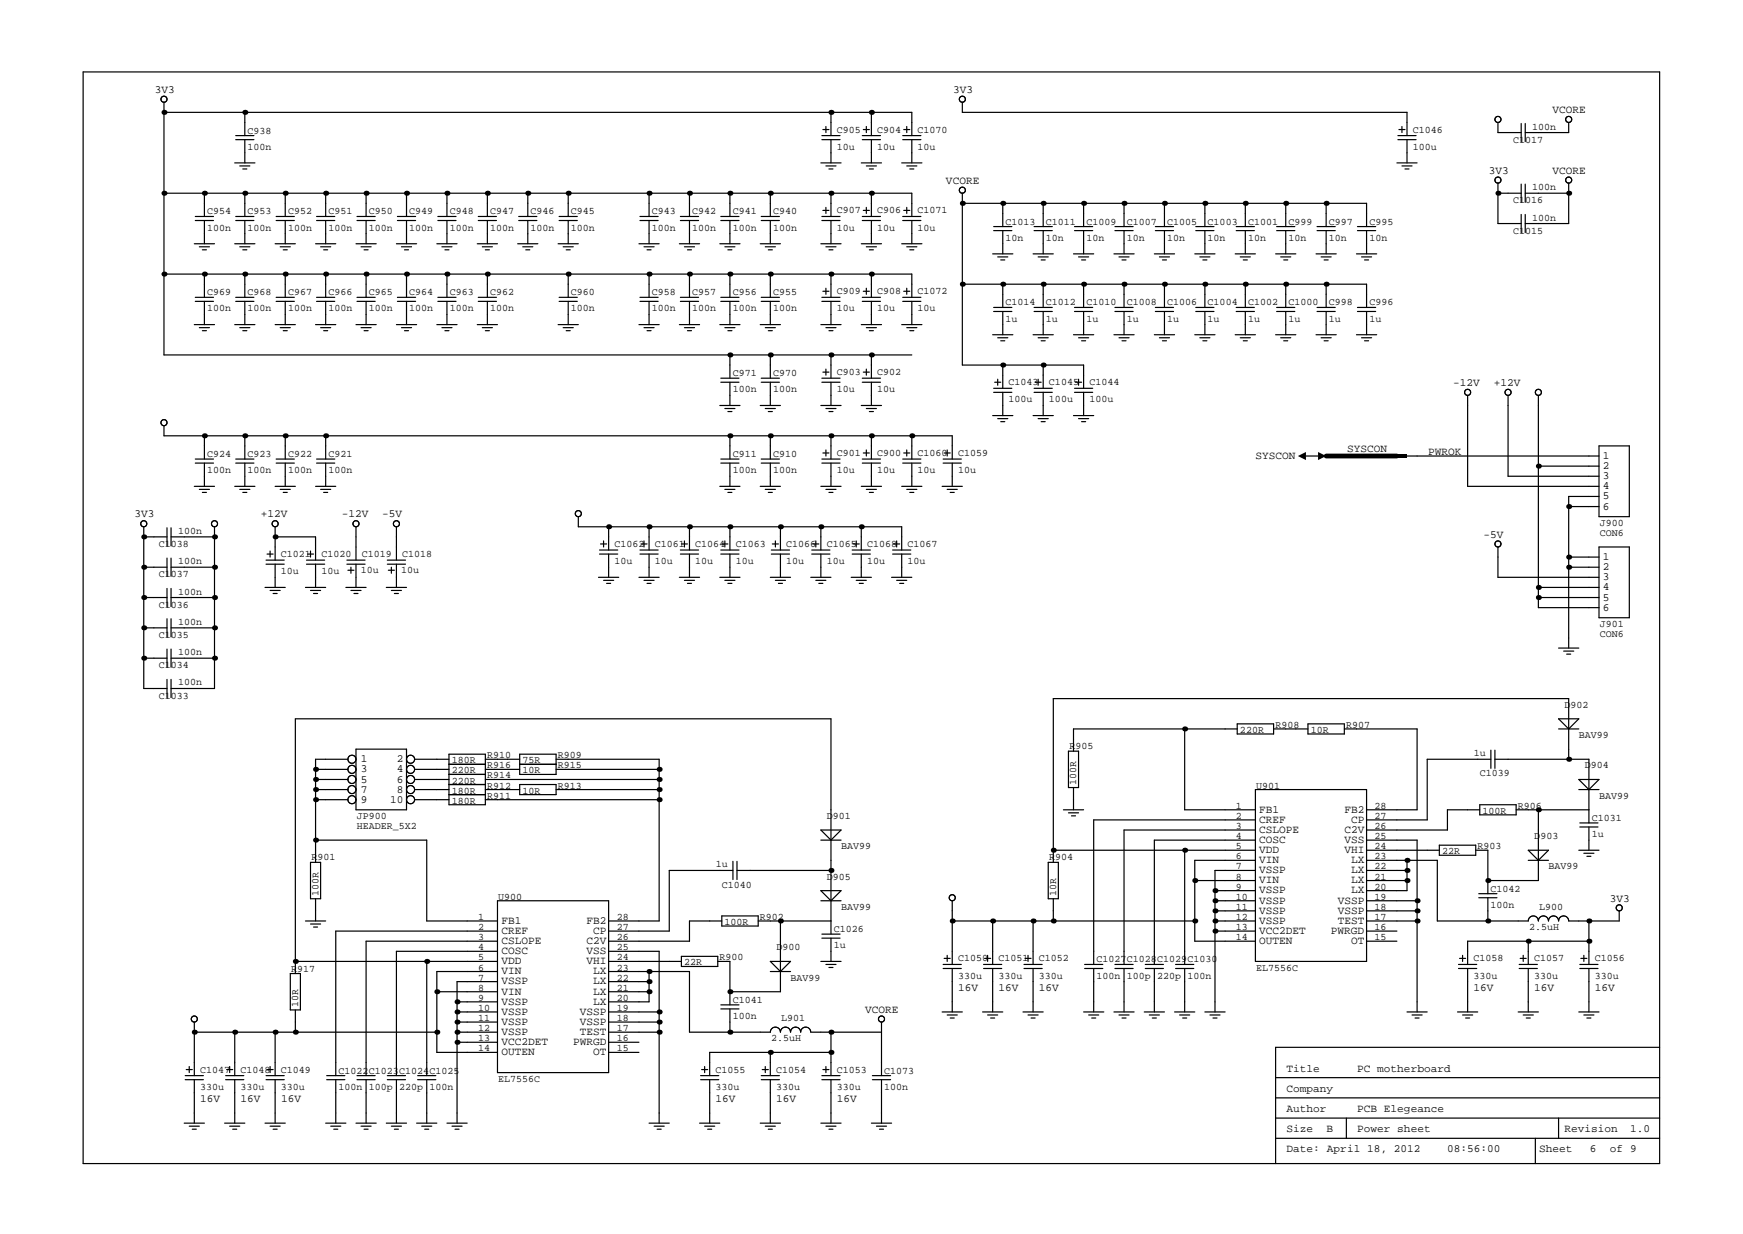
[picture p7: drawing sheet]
<svg xmlns="http://www.w3.org/2000/svg" width="297mm" height="210mm" viewBox="0 0 297 210" stroke-linecap="round" stroke-linejoin="round" font-family="sans-serif">
<g fill="none" stroke="#000" stroke-width=".2">
<path d="M14.2 12.3h268.6v186h-268.6zM27.9 19.1h127.5v4M27.9 17.4v43.1h127.5M41.7 19.1v4M141.6 19.1v4M148.5 19.1v4M164 17.4v1.7h75.8v4M27.9 32.9h127.5v4M33.3 36.9h3.1M33.3 37.6h3.1M34.8 32.9v4M34.8 37.6v3.9"/>
<path d="M40 27.8h3.4M40.2 23.1h3.1M40.2 23.8h3.1M40.2 36.9h3.1M40.2 37.6h3.1M40.9 28.3h1.7M41.4 28.8h.7M41.7 23.8v4M41.7 32.9v4M41.7 37.6v3.9M47.1 36.9h3.1M47.1 37.6h3.1"/>
<path d="M48.6 32.9v4M48.6 37.6v3.9M53.9 36.9h3.2M53.9 37.6h3.2M55.5 32.9v4M55.5 37.6v3.9M60.8 36.9h3.1M60.8 37.6h3.1M62.4 32.9v4M62.4 37.6v3.9M67.7 36.9h3.1M67.7 37.6h3.1"/>
<path d="M69.3 32.9v4M69.3 37.6v3.9M74.6 36.9h3.1M74.6 37.6h3.1M76.2 32.9v4M76.2 37.6v3.9M81.5 36.9h3.1M81.5 37.6h3.1M83.1 32.9v4M83.1 37.6v3.9M88.4 36.9h3.1M88.4 37.6h3.1"/>
<path d="M89.9 32.9v4M89.9 37.6v3.9M95.3 36.9h3.1M95.3 37.6h3.1M96.8 32.9v4M96.8 37.6v3.9M109.1 36.9h3.1M109.1 37.6h3.1M110.6 32.9v4M110.6 37.6v3.9M115.9 36.9h3.2M115.9 37.6h3.2"/>
<path d="M117.5 32.9v4M117.5 37.6v3.9M122.8 36.9h3.1M122.8 37.6h3.1M124.4 32.9v4M124.4 37.6v3.9M129.7 36.9h3.1M129.7 37.6h3.1M131.3 32.9v4M131.3 37.6v3.9M139.9 27.8h3.4M140.1 23.1h3.1"/>
<path d="M140.1 23.8h3.1M140.1 36.9h3.1M140.1 37.6h3.1M140.2 22.1h1.1M140.2 35.8h1.1M140.7 21.6v1M140.7 35.3v1.1M140.7 28.3h1.8M141.3 28.8h.7M141.6 23.8v4M141.6 32.9v4M141.6 37.6v3.9"/>
<path d="M146.8 27.8h3.4M146.9 23.1h3.2M146.9 23.8h3.2M146.9 36.9h3.2M146.9 37.6h3.2M147.1 22.1h1.1M147.1 35.8h1.1M147.6 21.6v1M147.6 35.3v1.1M147.6 28.3h1.8M148.2 28.8h.6M148.5 23.8v4"/>
<path d="M148.5 32.9v4M148.5 37.6v3.9M153.7 27.8h3.4M153.8 23.1h3.1M153.8 23.8h3.1M153.8 36.9h3.1M153.8 37.6h3.1M154 22.1h1M154 35.8h1M154.5 28.3h1.7M154.5 21.6v1M154.5 35.3v1.1"/>
<path d="M155 28.8h.7M155.4 23.8v4M155.4 37.6v3.9M164 32.9v29.3h20.7v4M164 34.6h68.9v4M169.3 38.6h3.1M169.3 39.3h3.1M170.9 34.6v4M170.9 39.3v4M176.2 38.6h3.1M176.2 39.3h3.1M177.8 34.6v4"/>
<path d="M177.8 39.3v4M183.1 38.6h3.1M183.1 39.3h3.1M184.7 34.6v4M184.7 39.3v4M190 38.6h3.1M190 39.3h3.1M191.6 34.6v4M191.6 39.3v4M196.9 38.6h3.1M196.9 39.3h3.1M198.4 34.6v4"/>
<path d="M198.4 39.3v4M203.8 38.6h3.1M203.8 39.3h3.1M205.3 34.6v4M205.3 39.3v4M210.7 38.6h3.1M210.7 39.3h3.1M212.2 34.6v4M212.2 39.3v4M217.6 38.6h3.1M217.6 39.3h3.1M219.1 34.6v4"/>
<path d="M219.1 39.3v4M224.4 38.6h3.2M224.4 39.3h3.2M226 34.6v4M226 39.3v4M231.3 38.6h3.1M231.3 39.3h3.1M232.9 39.3v4M238.1 27.8h3.4M238.2 23.1h3.1M238.2 23.8h3.1M238.4 22.1h1"/>
<path d="M238.9 28.3h1.7M238.9 21.6v1M239.4 28.8h.7M239.8 23.8v4M255.3 20.9v1.7h3.9M255.3 31.2v6.9h3.9M255.3 32.9h3.9M259.2 21v3.1M259.2 31.4v3.1M259.2 36.5v3.1M259.9 32.9h7.4M259.9 21v3.1"/>
<path d="M259.9 31.4v3.1M259.9 36.5v3.1M267.3 20.9v1.7h-7.4M267.3 31.2v6.9h-7.4M27.9 46.7h127.5v4M33.1 41.5h3.5M33.1 55.3h3.5M33.3 50.7h3.1M33.3 51.3h3.1M34 42.1h1.7M34 55.8h1.7M34.5 42.6h.7"/>
<path d="M34.5 56.3h.7M34.8 46.7v4M34.8 51.3v4M40 41.5h3.4M40 55.3h3.4M40.2 50.7h3.1M40.2 51.3h3.1M40.9 42.1h1.7M40.9 55.8h1.7M41.4 42.6h.7M41.4 56.3h.7M41.7 46.7v4"/>
<path d="M41.7 51.3v4M46.9 41.5h3.4M46.9 55.3h3.4M47.1 50.7h3.1M47.1 51.3h3.1M47.7 42.1h1.8M47.7 55.8h1.8M48.3 42.6h.7M48.3 56.3h.7M48.6 46.7v4M48.6 51.3v4M53.8 41.5h3.4"/>
<path d="M53.8 55.3h3.4M53.9 50.7h3.2M53.9 51.3h3.2M54.6 42.1h1.8M54.6 55.8h1.8M55.2 42.6h.6M55.2 56.3h.6M55.5 46.7v4M55.5 51.3v4M60.7 41.5h3.4M60.7 55.3h3.4M60.8 50.7h3.1"/>
<path d="M60.8 51.3h3.1M61.5 42.1h1.7M61.5 55.8h1.7M62 42.6h.7M62 56.3h.7M62.4 46.7v4M62.4 51.3v4M67.6 41.5h3.4M67.6 55.3h3.4M67.7 50.7h3.1M67.7 51.3h3.1M68.4 42.1h1.7"/>
<path d="M68.4 55.8h1.7M68.9 42.6h.7M68.9 56.3h.7M69.3 46.7v4M69.3 51.3v4M74.4 41.5h3.5M74.4 55.3h3.5M74.6 50.7h3.1M74.6 51.3h3.1M75.3 42.1h1.7M75.3 55.8h1.7M75.8 42.6h.7"/>
<path d="M75.8 56.3h.7M76.2 46.7v4M76.2 51.3v4M81.3 41.5h3.5M81.3 55.3h3.5M81.5 50.7h3.1M81.5 51.3h3.1M82.2 42.1h1.7M82.2 55.8h1.7M82.7 42.6h.7M82.7 56.3h.7M83.1 46.7v4"/>
<path d="M83.1 51.3v4M88.2 41.5h3.5M89.1 42.1h1.7M89.6 42.6h.7M95.1 41.5h3.5M95.1 55.3h3.5M95.3 50.7h3.1M95.3 51.3h3.1M96 42.1h1.7M96 55.8h1.7M96.5 42.6h.7M96.5 56.3h.7"/>
<path d="M96.8 46.7v4M96.8 51.3v4M108.9 41.5h3.4M108.9 55.3h3.4M109.1 50.7h3.1M109.1 51.3h3.1M109.7 42.1h1.8M109.7 55.8h1.8M110.3 42.6h.7M110.3 56.3h.7M110.6 46.7v4M110.6 51.3v4"/>
<path d="M115.8 41.5h3.4M115.8 55.3h3.4M115.9 50.7h3.2M115.9 51.3h3.2M116.6 42.1h1.8M116.6 55.8h1.8M117.2 42.6h.6M117.2 56.3h.6M117.5 46.7v4M117.5 51.3v4M122.7 41.5h3.4M122.7 55.3h3.4"/>
<path d="M122.8 50.7h3.1M122.8 51.3h3.1M123.5 42.1h1.7M123.5 55.8h1.7M124 42.6h.7M124 56.3h.7M124.4 46.7v4M124.4 51.3v4M129.6 41.5h3.4M129.6 55.3h3.4M129.7 50.7h3.1M129.7 51.3h3.1"/>
<path d="M130.4 42.1h1.7M130.4 55.8h1.7M130.9 42.6h.7M130.9 56.3h.7M131.3 46.7v4M131.3 51.3v4M139.9 41.5h3.4M139.9 55.3h3.4M140.1 50.7h3.1M140.1 51.3h3.1M140.2 49.6h1.1M140.7 49.1v1"/>
<path d="M140.7 42.1h1.8M140.7 55.8h1.8M141.3 42.6h.7M141.3 56.3h.7M141.6 46.7v4M141.6 51.3v4M146.8 41.5h3.4M146.8 55.3h3.4M146.9 50.7h3.2M146.9 51.3h3.2M147.1 49.6h1.1M147.6 49.1v1"/>
<path d="M147.6 42.1h1.8M147.6 55.8h1.8M148.2 42.6h.6M148.2 56.3h.6M148.5 46.7v4M148.5 51.3v4M153.7 41.5h3.4M153.7 55.3h3.4M153.8 50.7h3.1M153.8 51.3h3.1M154 49.6h1M154.5 42.1h1.7"/>
<path d="M154.5 55.8h1.7M154.5 49.1v1M155 42.6h.7M155 56.3h.7M155.4 51.3v4M164 48.4h68.9v4M169.2 43.3h3.4M169.2 57h3.4M169.3 52.4h3.1M169.3 53.1h3.1M170 43.8h1.7M170 57.6h1.7"/>
<path d="M170.5 44.3h.7M170.5 58.1h.7M170.9 48.4v4M170.9 53.1v3.9M176.1 43.3h3.4M176.1 57h3.4M176.2 52.4h3.1M176.2 53.1h3.1M176.9 43.8h1.7M176.9 57.6h1.7M177.4 44.3h.7M177.4 58.1h.7"/>
<path d="M177.8 48.4v4M177.8 53.1v3.9M182.9 43.3h3.5M182.9 57h3.5M183.1 52.4h3.1M183.1 53.1h3.1M183.8 43.8h1.7M183.8 57.6h1.7M184.3 44.3h.7M184.3 58.1h.7M184.7 48.4v4M184.7 53.1v3.9"/>
<path d="M189.8 43.3h3.5M189.8 57h3.5M190 52.4h3.1M190 53.1h3.1M190.7 43.8h1.7M190.7 57.6h1.7M191.2 44.3h.7M191.2 58.1h.7M191.6 48.4v4M191.6 53.1v3.9M196.7 43.3h3.5M196.7 57h3.5"/>
<path d="M196.9 52.4h3.1M196.9 53.1h3.1M197.6 43.8h1.7M197.6 57.6h1.7M198.1 44.3h.7M198.1 58.1h.7M198.4 48.4v4M198.4 53.1v3.9M203.6 43.3h3.5M203.6 57h3.5M203.8 52.4h3.1M203.8 53.1h3.1"/>
<path d="M204.5 43.8h1.7M204.5 57.6h1.7M205 44.3h.7M205 58.1h.7M205.3 48.4v4M205.3 53.1v3.9M210.5 43.3h3.4M210.5 57h3.4M210.7 52.4h3.1M210.7 53.1h3.1M211.4 43.8h1.7M211.4 57.6h1.7"/>
<path d="M211.9 44.3h.7M211.9 58.1h.7M212.2 48.4v4M212.2 53.1v3.9M217.4 43.3h3.4M217.4 57h3.4M217.6 52.4h3.1M217.6 53.1h3.1M218.2 43.8h1.8M218.2 57.6h1.8M218.8 44.3h.7M218.8 58.1h.7"/>
<path d="M219.1 48.4v4M219.1 53.1v3.9M224.3 43.3h3.4M224.3 57h3.4M224.4 52.4h3.2M224.4 53.1h3.2M225.1 43.8h1.8M225.1 57.6h1.8M225.7 44.3h.6M225.7 58.1h.6M226 48.4v4M226 53.1v3.9"/>
<path d="M231.2 43.3h3.4M231.2 57h3.4M231.3 52.4h3.1M231.3 53.1h3.1M232 43.8h1.7M232 57.6h1.7M232.5 44.3h.7M232.5 58.1h.7M232.9 53.1v3.9M27.9 72.5v1.8h134.4v3.9M33.3 78.2h3.1M33.3 78.9h3.1"/>
<path d="M34.8 74.3v3.9M34.8 78.9v4M40.2 78.2h3.1M40.2 78.9h3.1M41.7 74.3v3.9M41.7 78.9v4M47.1 78.2h3.1M47.1 78.9h3.1M48.6 74.3v3.9M48.6 78.9v4M53.9 78.2h3.2M53.9 78.9h3.2"/>
<path d="M55.5 74.3v3.9M55.5 78.9v4M122.7 69.1h3.4M122.8 78.2h3.1M122.8 78.9h3.1M122.8 64.4h3.1M122.8 65.1h3.1M123.5 69.6h1.7M124 70.1h.7M124.4 60.5v3.9M124.4 65.1v4M124.4 74.3v3.9"/>
<path d="M124.4 78.9v4M129.6 69.1h3.4M129.7 78.2h3.1M129.7 78.9h3.1M129.7 64.4h3.1M129.7 65.1h3.1M130.4 69.6h1.7M130.9 70.1h.7M131.3 60.5v3.9M131.3 65.1v4M131.3 74.3v3.9M131.3 78.9v4"/>
<path d="M139.9 69.1h3.4M140.1 78.2h3.1M140.1 78.9h3.1M140.1 64.4h3.1M140.1 65.1h3.1M140.2 77.2h1.1M140.2 63.4h1.1M140.7 62.9v1M140.7 76.7v1M140.7 69.6h1.8M141.3 70.1h.7M141.6 60.5v3.9"/>
<path d="M141.6 65.1v4M141.6 74.3v3.9M141.6 78.9v4M146.8 69.1h3.4M146.9 78.2h3.2M146.9 78.9h3.2M146.9 64.4h3.2M146.9 65.1h3.2M147.1 77.2h1.1M147.1 63.4h1.1M147.6 62.9v1M147.6 76.7v1"/>
<path d="M147.6 69.6h1.8M148.2 70.1h.6M148.5 60.5v3.9M148.5 65.1v4M148.5 74.3v3.9M148.5 78.9v4M153.8 78.2h3.1M153.8 78.9h3.1M154 77.2h1M154.5 76.7v1M155.4 74.3v3.9M155.4 78.9v4"/>
<path d="M160.7 78.2h3.1M160.7 78.9h3.1M160.9 77.2h1M161.4 76.7v1M162.3 78.9v4M169.2 70.8h3.4M169.3 66.2h3.1M169.3 66.8h3.1M169.5 65.1h1M170 71.3h1.7M170 64.6v1M170.5 71.8h.7"/>
<path d="M170.9 62.2v4M170.9 66.8v4M176.1 70.8h3.4M176.2 66.2h3.1M176.2 66.8h3.1M176.4 65.1h1M176.9 71.3h1.7M176.9 64.6v1M177.4 71.8h.7M177.8 62.2v4M177.8 66.8v4M182.9 70.8h3.5"/>
<path d="M183.1 66.2h3.1M183.1 66.8h3.1M183.3 65.1h1M183.8 71.3h1.7M183.8 64.6v1M184.3 71.8h.7M184.7 66.8v4M222.6 77.7h2M239.8 77.7h32.7M250.1 67.4v15.5h22.4M257 67.4v13.7h15.5M262.2 67.4v36.1h10.3"/>
<path d="M262.2 79.4h10.3M272.5 76h5.2v12h-5.2zM24.5 91.5h4M24.5 89.8v27.5h4M24.5 96.6h4M28.5 89.9v3.1M28.5 95.1v3.1M29.2 91.5h7.4M29.2 96.6h7.4M29.2 89.9v3.1M29.2 95.1v3.1M33.1 82.9h3.5"/>
<path d="M34 83.4h1.7M34.5 83.9h.7M36.6 89.8v27.5h-7.4M40 82.9h3.4M40.9 83.4h1.7M41.4 83.9h.7M45.3 96.1h3.1M45.3 95.4h3.1M45.5 94.4h1M46 93.9v1M46.9 91.5h6.9v3.9M46.9 89.8v5.6"/>
<path d="M46.9 96.1v4M46.9 82.9h3.4M47.7 83.4h1.8M48.3 83.9h.7M52.2 96.1h3.1M52.2 95.4h3.1M52.4 94.4h1M52.9 93.9v1M53.8 96.1v4M53.8 82.9h3.4M54.6 83.4h1.8M55.2 83.9h.6"/>
<path d="M59.1 96.1h3.1M59.1 95.4h3.1M59.3 97.2h1M59.8 96.6v1.1M60.7 89.8v5.6M60.7 96.1v4M66 96.1h3.1M66 95.4h3.1M66.2 97.2h1M66.7 96.6v1.1M67.6 89.8v5.6M67.6 96.1v4"/>
<path d="M98.6 88v1.8h55.1v3.9M102 98.4h3.4M102.2 94.4h3.1M102.2 93.7h3.1M102.3 92.7h1.1M102.9 98.9h1.7M102.9 92.2v1M103.4 99.4h.7M103.7 89.8v3.9M103.7 94.4v4M108.9 98.4h3.4M109.1 94.4h3.1"/>
<path d="M109.1 93.7h3.1M109.2 92.7h1.1M109.7 98.9h1.8M109.7 92.2v1M110.3 99.4h.7M110.6 89.8v3.9M110.6 94.4v4M115.8 98.4h3.4M115.9 94.4h3.2M115.9 93.7h3.2M116.1 92.7h1.1M116.6 98.9h1.8"/>
<path d="M116.6 92.2v1M117.2 99.4h.6M117.5 89.8v3.9M117.5 94.4v4M122.7 98.4h3.4M122.7 82.9h3.4M122.8 94.4h3.1M122.8 93.7h3.1M123 92.7h1M123.5 83.4h1.7M123.5 98.9h1.7M123.5 92.2v1"/>
<path d="M124 83.9h.7M124 99.4h.7M124.4 89.8v3.9M124.4 94.4v4M129.6 82.9h3.4M130.4 83.4h1.7M130.9 83.9h.7M131.3 98.4h3.4M131.4 94.4h3.2M131.4 93.7h3.2M131.6 92.7h1.1M132.1 98.9h1.8"/>
<path d="M132.1 92.2v1M132.7 99.4h.6M133 89.8v3.9M133 94.4v4M138.2 98.4h3.4M138.3 94.4h3.1M138.3 93.7h3.1M138.5 92.7h1M139 98.9h1.7M139 92.2v1M139.5 99.4h.7M139.9 82.9h3.4"/>
<path d="M139.9 89.8v3.9M139.9 94.4v4M140.7 83.4h1.8M141.3 83.9h.7M145.1 98.4h3.4M145.2 94.4h3.1M145.2 93.7h3.1M145.4 92.7h1M145.9 98.9h1.7M145.9 92.2v1M146.4 99.4h.7M146.8 82.9h3.4"/>
<path d="M146.8 89.8v3.9M146.8 94.4v4M147.6 83.4h1.8M148.2 83.9h.6M151.9 98.4h3.5M152.1 94.4h3.1M152.1 93.7h3.1M152.3 92.7h1M152.8 98.9h1.7M152.8 92.2v1M153.3 99.4h.7M153.7 82.9h3.4"/>
<path d="M153.7 94.4v4M154.5 83.4h1.7M155 83.9h.7M160.6 82.9h3.4M161.4 83.4h1.7M161.9 83.9h.7M254.8 92.7a.52 .52 0 0 0 .5 .5M254.8 92.7a.52 .52 0 0 1 .5-.5 .52 .52 0 0 1 .5 .5 .52 .52 0 0 1-.5 .5M255.3 93.2v5.2h17.2M267.3 96.6h5.2M267.3 94.9h5.2M267.3 86.3h5.2"/>
<path d="M272.5 84.6h-5.2v25.8M272.5 93.2h5.2v12.1h-5.2zM24.5 112.1h4M24.5 107h4M24.5 101.8h4M28.5 100.3v3.1M28.5 105.4v3.1M28.5 110.6v3.1M28.5 115.8v3.1M29.2 112.1h7.4M29.2 107h7.4M29.2 101.8h7.4"/>
<path d="M29.2 100.3v3.1M29.2 105.4v3.1M29.2 110.6v3.1M29.2 115.8v3.1M45.2 100.1h3.4M46 100.6h1.7M46.5 101.1h.7M52.1 100.1h3.4M52.9 100.6h1.7M53.4 101.1h.7M58.9 100.1h3.5M59.8 100.6h1.7"/>
<path d="M60.3 101.1h.7M65.8 100.1h3.5M66.7 100.6h1.7M67.2 101.1h.7M262.2 101.8h10.3M262.2 100.1h10.3M265.6 110.4h3.5M266.5 110.9h1.7M267 111.5h.7M53.8 134.5h5.5M53.8 136.3h5.5M53.8 132.8h5.5"/>
<path d="M53.8 131.1h5.5M59.3 129.4a.69 .69 0 0 1 1-.7 .69 .69 0 0 1 .1 1.2 .69 .69 0 0 1-1.1-.4v-.1h-5.5v17.5M60.7 127.6h8.6v10.4h-8.6zM69.3 129.4a.69 .69 0 0 0 1 .6 .69 .69 0 0 0 .1-1.2 .69 .69 0 0 0-1.1 .4v.2M70.7 129.4h5.8M70.7 134.5h5.8M70.7 136.3h5.8M70.7 132.8h5.8M70.7 131.1h5.8M76.5 128.5h6.2v8.6h-6.2zM76.5 130.2h6.2M76.5 135.4h6.2"/>
<path d="M76.5 133.7h6.2M76.5 131.9h6.2M82.7 129.4h5.9M82.7 134.5h5.9M82.7 136.3h29.6M82.7 132.8h29.6M82.7 131.1h5.9M88.6 128.5h6.2v3.4h-6.2zM88.6 133.7h6.2v1.7h-6.2zM88.6 130.2h6.2M94.8 129.4h17.5v27.5h-8.6M94.8 134.5h17.5"/>
<path d="M94.8 131.1h17.5M181.2 138h3.5M182.1 128h1.7v6.2h-1.7zM182.1 138.5h1.7M182.6 139h.7M182.9 134.2v3.8M201.9 124.2v13.8h12M210.8 124.2h-27.9v3.8M210.8 123.3h6.2v1.8h-6.2zM213.9 134.5h19v29.3h-19zM213.9 139.7h-27.5v24.6M217 124.2h5.9"/>
<path d="M222.9 123.3h6.2v1.8h-6.2zM229.1 124.2h12.4v13.8h-8.6M252.2 138h-5.5v3.4h-13.8M252.2 137.1h6.2v1.7h-6.2zM254.1 129.4h-10.9v10.3h-10.3M254.1 127.8v3.1M254.8 129.4h16v10.8M254.8 127.8v3.1M258.4 138h12.4M262.2 138v12h-8.6M265.6 124.2h3.5M265.6 122.5h3.5l-1.8 1.7z"/>
<path d="M267.3 129.4v-10.4h-87.8v27.9M269.1 134.5h3.4M269.1 132.8h3.4l-1.7 1.7zM52.1 156.9h3.4M52.9 146.9h1.7v6.2h-1.7zM52.9 157.4h1.7M53.4 158h.7M53.8 153.1v3.8M53.8 143.1h18.9v13.8h12.1M84.8 158.6h-27.6v24.7M84.8 153.5h18.9v29.3h-18.9zM123 156.9h-5.5v3.5h-13.8"/>
<path d="M123 156.1h6.2v1.7h-6.2zM124.9 148.3h-10.8v10.3h-10.4M124.9 146.8v3.1M125.6 148.3h16M125.6 146.8v3.1M129.2 156.9h12.4M133 156.9v12.1h-8.6M139.9 143.1h3.4M139.9 141.4h3.4l-1.7 1.7zM139.9 153.5h3.4M139.9 151.8h3.4l-1.7 1.7zM140.1 159.2h3.1"/>
<path d="M140.1 159.8h3.1M141.6 159.2v-36.7h-91.3v43.4M141.6 159.8v4M162.3 156.9h41.3M162.3 153.5v10.8M169.2 156.9v7.4M176.1 156.9v7.4M178.6 146.9h1.8v6.2h-1.8zM179.5 144.9h34.4M179.5 153.1v3.8M201.9 144.9v19.4M203.6 150h10.3"/>
<path d="M207.1 158.6h6.8M207.1 156.9h6.8M207.1 155.2h6.8M207.1 153.5h6.8M207.1 151.8h6.8M213.9 141.4h-22.3v22.9M213.9 148.3h-6.8v24.1M213.9 146.6h-10.3v13.8h10.3M213.9 143.1h-17.2v21.2M232.9 148.3h6.9M232.9 158.6h5.2M232.9 156.9h8.6"/>
<path d="M232.9 146.6h12v10.3h15.5a.86 .86 0 0 1 .9-.8 .86 .86 0 0 1 .9 .8 .86 .86 0 0 1 .8-.8M232.9 143.1h8.6v29.3M232.9 144.9h12.4M232.9 155.2h8.6M232.9 153.5h8.6M232.9 150h6.9M239.8 146.6v5.2h-6.9M245.3 144h6.2v1.7h-6.2zM251.5 144.9h2.1v7.4M252 152.3h3.1M252 153h3.1M253.6 153v3.9"/>
<path d="M260.4 144.9h3.5l-1.7 1.7zM260.4 146.6h3.5M263 156.1l.6 .2 .3 .5M263.9 156.8v.1M266.5 156.1a.86 .86 0 0 0-.9 .8 .86 .86 0 0 0-.8-.8 .86 .86 0 0 0-.9 .7M269.1 144.9h3.4M269.2 140.2h3.1M269.2 140.9h3.1M269.9 145.4h1.7M270.4 145.9h.7M270.8 140.9v4M270.8 156.9v7.4"/>
<path d="M275.9 155.2v1.7h-8.6a.86 .86 0 0 0-.8-.8M33.1 175.9h41.3M33.1 174.1v9.2M40 175.9v7.4M46.9 175.9v7.4M49.5 165.9h1.7v6.2h-1.7zM50.3 163.8h34.5M50.3 172.1v3.8M72.7 163.8v19.5M74.4 169h10.4M77.9 170.7h6.9M77.9 175.9h6.9"/>
<path d="M77.9 174.1h6.9M77.9 172.4h6.9M77.9 177.6h6.9M84.8 160.4h-22.4v22.9M84.8 162.1h-17.2v21.2M84.8 167.3h-6.9v24.1M84.8 165.5h-10.4v13.8h10.4M103.7 165.5h13.8v10.4h13.8a.86 .86 0 0 1 .8-.9M103.7 167.3h6.9M103.7 169h6.9M103.7 163.8h12.4M103.7 162.1h8.6v29.3"/>
<path d="M103.7 175.9h8.6M103.7 174.1h8.6M103.7 172.4h8.6M103.7 177.6h5.2M103.7 179.3h5.2M110.6 165.5v5.2h-6.9M116.1 163h6.2v1.7h-6.2zM122.3 163.8h2.1v7.4M122.8 171.2h3.1M122.8 171.9h3.1M124.4 171.9v4M131.3 179.3v4"/>
<path d="M131.3 163.8h3.4l-1.7 1.7zM131.3 165.5h3.4M132.1 175a.86 .86 0 0 1 .9 .9 .86 .86 0 0 1 .9-.9 .86 .86 0 0 1 .8 .9 .86 .86 0 0 1 .9-.9 .86 .86 0 0 1 .8 .9 .86 .86 0 0 1 .9-.9 .86 .86 0 0 1 .9 .9h12M139.9 163.8h3.4M140.7 164.3h1.8M141.3 164.8h.7M141.6 175.9v7.4M141.6 179.3h-20.7v4M150.2 174.1v9.2M160.6 172.4h3.4M160.7 164.3h3.1M160.7 165h3.1"/>
<path d="M160.9 163.3h1M161.4 172.9h1.7M161.4 162.8v1M161.9 173.5h.7M162.3 165v7.4M167.4 172.4h3.5M167.6 164.3h3.1M167.6 165h3.1M167.8 163.3h1M168.3 172.9h1.7M168.3 162.8v1M168.8 173.5h.7"/>
<path d="M169.2 165v7.4M174.3 172.4h3.5M174.5 164.3h3.1M174.5 165h3.1M174.7 163.3h1M175.2 172.9h1.7M175.2 162.8v1M175.7 173.5h.7M176.1 165v7.4M184.7 172.4h3.4M184.8 164.3h3.1M184.8 165h3.1"/>
<path d="M185.5 172.9h1.7M186 173.5h.7M186.4 165v7.4M189.8 172.4h3.5M190 164.3h3.1M190 165h3.1M190.7 172.9h1.7M191.2 173.5h.7M191.6 165v7.4M195 172.4h3.4M195.2 164.3h3.1M195.2 165h3.1"/>
<path d="M195.9 172.9h1.7M196.4 173.5h.7M196.7 165v7.4M200.2 172.4h3.4M200.3 164.3h3.1M200.3 165h3.1M201 172.9h1.7M201.5 173.5h.7M201.9 165v7.4M205.3 172.4h3.5M206.2 172.9h1.7M206.7 173.5h.7"/>
<path d="M232.9 160.4h5.2M239.8 172.4h3.4M240.6 172.9h1.8M241.2 173.5h.6M248.4 172.4h3.4M248.6 164.3h3.1M248.6 165h3.1M248.7 163.3h1.1M249.2 172.9h1.8M249.2 162.8v1M249.8 173.5h.7M250.1 165v7.4"/>
<path d="M258.7 172.4h3.5M258.9 164.3h3.1M258.9 165h3.1M259.1 163.3h1M259.6 172.9h1.7M259.6 162.8v1M260.1 173.5h.7M260.4 160.4v3.9M260.4 165v7.4M269.1 172.4h3.4M269.2 164.3h3.1M269.2 165h3.1"/>
<path d="M269.4 163.3h1M269.9 172.9h1.7M269.9 162.8v1M270.4 173.5h.7M270.8 160.4h-20.7v3.9M270.8 165v7.4M282.8 178.5h-65.4v19.8M31.4 191.4h3.4M31.6 183.3h3.1M31.6 184h3.1M31.7 182.2h1.1M32.2 191.9h1.8"/>
<path d="M32.2 181.7v1.1M32.8 192.4h.7M33.1 184v7.4M38.3 191.4h3.4M38.4 183.3h3.2M38.4 184h3.2M38.6 182.2h1.1M39.1 191.9h1.8M39.1 181.7v1.1M39.7 192.4h.6M40 184v7.4M45.2 191.4h3.4"/>
<path d="M45.3 183.3h3.1M45.3 184h3.1M45.5 182.2h1M46 181.7v1.1M46 191.9h1.7M46.5 192.4h.7M46.9 184v7.4M55.5 191.4h3.4M55.7 183.3h3.1M55.7 184h3.1M56.4 191.9h1.7M56.9 192.4h.7"/>
<path d="M57.2 184v7.4M60.7 191.4h3.4M60.8 183.3h3.1M60.8 184h3.1M61.5 191.9h1.7M62 192.4h.7M62.4 184v7.4M65.8 191.4h3.5M66 183.3h3.1M66 184h3.1M66.7 191.9h1.7M67.2 192.4h.7"/>
<path d="M67.6 184v7.4M71 191.4h3.4M71.2 183.3h3.1M71.2 184h3.1M71.9 191.9h1.7M72.4 192.4h.7M72.7 184v7.4M76.2 191.4h3.4M77 191.9h1.7M77.5 192.4h.7M110.6 191.4h3.5M111.5 191.9h1.7"/>
<path d="M112 192.4h.7M119.2 191.4h3.5M119.4 183.3h3.1M119.4 184h3.1M119.6 182.2h1M120.1 191.9h1.7M120.1 181.7v1.1M120.6 192.4h.7M120.9 184v7.4M129.6 191.4h3.4M129.7 183.3h3.1M129.7 184h3.1"/>
<path d="M129.9 182.2h1M130.4 191.9h1.7M130.4 181.7v1.1M130.9 192.4h.7M131.3 184v7.4M139.9 191.4h3.4M140.1 183.3h3.1M140.1 184h3.1M140.2 182.2h1.1M140.7 181.7v1.1M140.7 191.9h1.8M141.3 192.4h.7"/>
<path d="M141.6 184v7.4M148.5 191.4h3.4M148.7 183.3h3.1M148.7 184h3.1M149.4 191.9h1.7M149.9 192.4h.7M150.2 184v7.4M217.4 187.1h65.4M217.4 194h65.4M217.4 190.5h65.4M217.4 183.6h65.4M229.4 190.5v3.5"/>
<path d="M261.6 194v4.3M265.6 190.5v3.5"/>
<circle cx="27.9" cy="16.9" r=".52"/>
<circle cx="164" cy="16.9" r=".52"/>
<circle cx="164" cy="32.4" r=".52"/>
<circle cx="255.3" cy="20.4" r=".52"/>
<circle cx="255.3" cy="30.7" r=".52"/>
<circle cx="267.3" cy="20.4" r=".52"/>
<circle cx="267.3" cy="30.7" r=".52"/>
<circle cx="27.9" cy="72" r=".52"/>
<circle cx="250.1" cy="66.9" r=".52"/>
<circle cx="257" cy="66.8" r=".52"/>
<circle cx="262.2" cy="66.8" r=".52"/>
<circle cx="24.5" cy="89.2" r=".52"/>
<circle cx="36.6" cy="89.2" r=".52"/>
<circle cx="46.9" cy="89.2" r=".52"/>
<circle cx="60.7" cy="89.2" r=".52"/>
<circle cx="67.6" cy="89.2" r=".52"/>
<circle cx="98.6" cy="87.5" r=".52"/>
<circle cx="60" cy="131.1" r=".69"/>
<circle cx="60" cy="132.8" r=".69"/>
<circle cx="60" cy="134.5" r=".69"/>
<circle cx="60" cy="136.3" r=".69"/>
<circle cx="70" cy="136.3" r=".69"/>
<circle cx="70" cy="132.8" r=".69"/>
<circle cx="70" cy="134.5" r=".69"/>
<circle cx="70" cy="131.1" r=".69"/>
<circle cx="162.3" cy="153" r=".52"/>
<circle cx="275.9" cy="154.7" r=".52"/>
<circle cx="33.1" cy="173.6" r=".52"/>
<circle cx="150.2" cy="173.6" r=".52"/>
</g>
<path d="M226 77.7h12.1" fill="none" stroke="#000" stroke-width=".81"/>
<g fill="#000">
<path d="M221.2 77.7l1.4-.7v1.4zM224.6 77l1.4 .7-1.4 .7zM238.1 77.4h1.7v.6h-1.7z"/>
<circle cx="27.9" cy="19.1" r=".43"/>
<circle cx="41.7" cy="19.1" r=".43"/>
<circle cx="141.6" cy="19.1" r=".43"/>
<circle cx="148.5" cy="19.1" r=".43"/>
<circle cx="27.9" cy="32.9" r=".43"/>
<circle cx="34.8" cy="32.9" r=".43"/>
<circle cx="41.7" cy="32.9" r=".43"/>
<circle cx="48.6" cy="32.9" r=".43"/>
<circle cx="55.5" cy="32.9" r=".43"/>
<circle cx="62.4" cy="32.9" r=".43"/>
<circle cx="69.3" cy="32.9" r=".43"/>
<circle cx="76.2" cy="32.9" r=".43"/>
<circle cx="83.1" cy="32.9" r=".43"/>
<circle cx="89.9" cy="32.9" r=".43"/>
<circle cx="96.8" cy="32.9" r=".43"/>
<circle cx="110.6" cy="32.9" r=".43"/>
<circle cx="117.5" cy="32.9" r=".43"/>
<circle cx="124.4" cy="32.9" r=".43"/>
<circle cx="131.3" cy="32.9" r=".43"/>
<circle cx="141.6" cy="32.9" r=".43"/>
<circle cx="148.5" cy="32.9" r=".43"/>
<circle cx="164" cy="34.6" r=".43"/>
<circle cx="170.9" cy="34.6" r=".43"/>
<circle cx="177.8" cy="34.6" r=".43"/>
<circle cx="184.7" cy="34.6" r=".43"/>
<circle cx="191.6" cy="34.6" r=".43"/>
<circle cx="198.4" cy="34.6" r=".43"/>
<circle cx="205.3" cy="34.6" r=".43"/>
<circle cx="212.2" cy="34.6" r=".43"/>
<circle cx="219.1" cy="34.6" r=".43"/>
<circle cx="226" cy="34.6" r=".43"/>
<circle cx="255.3" cy="32.9" r=".43"/>
<circle cx="267.3" cy="32.9" r=".43"/>
<circle cx="27.9" cy="46.7" r=".43"/>
<circle cx="34.8" cy="46.7" r=".43"/>
<circle cx="41.7" cy="46.7" r=".43"/>
<circle cx="48.6" cy="46.7" r=".43"/>
<circle cx="55.5" cy="46.7" r=".43"/>
<circle cx="62.4" cy="46.7" r=".43"/>
<circle cx="69.3" cy="46.7" r=".43"/>
<circle cx="76.2" cy="46.7" r=".43"/>
<circle cx="83.1" cy="46.7" r=".43"/>
<circle cx="96.8" cy="46.7" r=".43"/>
<circle cx="110.6" cy="46.7" r=".43"/>
<circle cx="117.5" cy="46.7" r=".43"/>
<circle cx="124.4" cy="46.7" r=".43"/>
<circle cx="131.3" cy="46.7" r=".43"/>
<circle cx="141.6" cy="46.7" r=".43"/>
<circle cx="148.5" cy="46.7" r=".43"/>
<circle cx="164" cy="48.4" r=".43"/>
<circle cx="170.9" cy="48.4" r=".43"/>
<circle cx="177.8" cy="48.4" r=".43"/>
<circle cx="184.7" cy="48.4" r=".43"/>
<circle cx="191.6" cy="48.4" r=".43"/>
<circle cx="198.4" cy="48.4" r=".43"/>
<circle cx="205.3" cy="48.4" r=".43"/>
<circle cx="212.2" cy="48.4" r=".43"/>
<circle cx="219.1" cy="48.4" r=".43"/>
<circle cx="226" cy="48.4" r=".43"/>
<circle cx="34.8" cy="74.3" r=".43"/>
<circle cx="41.7" cy="74.3" r=".43"/>
<circle cx="48.6" cy="74.3" r=".43"/>
<circle cx="55.5" cy="74.3" r=".43"/>
<circle cx="124.4" cy="74.3" r=".43"/>
<circle cx="124.4" cy="60.5" r=".43"/>
<circle cx="131.3" cy="74.3" r=".43"/>
<circle cx="131.3" cy="60.5" r=".43"/>
<circle cx="141.6" cy="60.5" r=".43"/>
<circle cx="141.6" cy="74.3" r=".43"/>
<circle cx="148.5" cy="74.3" r=".43"/>
<circle cx="148.5" cy="60.5" r=".43"/>
<circle cx="155.4" cy="74.3" r=".43"/>
<circle cx="170.9" cy="62.2" r=".43"/>
<circle cx="177.8" cy="62.2" r=".43"/>
<circle cx="262.2" cy="79.4" r=".43"/>
<circle cx="24.5" cy="91.5" r=".43"/>
<circle cx="24.5" cy="96.6" r=".43"/>
<circle cx="36.6" cy="91.5" r=".43"/>
<circle cx="36.6" cy="96.6" r=".43"/>
<circle cx="46.9" cy="91.5" r=".43"/>
<circle cx="103.7" cy="89.8" r=".43"/>
<circle cx="110.6" cy="89.8" r=".43"/>
<circle cx="117.5" cy="89.8" r=".43"/>
<circle cx="124.4" cy="89.8" r=".43"/>
<circle cx="133" cy="89.8" r=".43"/>
<circle cx="139.9" cy="89.8" r=".43"/>
<circle cx="146.8" cy="89.8" r=".43"/>
<circle cx="267.3" cy="96.6" r=".43"/>
<circle cx="267.3" cy="86.3" r=".43"/>
<circle cx="267.3" cy="94.9" r=".43"/>
<circle cx="24.5" cy="107" r=".43"/>
<circle cx="24.5" cy="101.8" r=".43"/>
<circle cx="24.5" cy="112.1" r=".43"/>
<circle cx="36.6" cy="101.8" r=".43"/>
<circle cx="36.6" cy="107" r=".43"/>
<circle cx="36.6" cy="112.1" r=".43"/>
<circle cx="262.2" cy="100.1" r=".43"/>
<circle cx="262.2" cy="101.8" r=".43"/>
<circle cx="53.8" cy="131.1" r=".43"/>
<circle cx="53.8" cy="132.8" r=".43"/>
<circle cx="53.8" cy="134.5" r=".43"/>
<circle cx="53.8" cy="136.3" r=".43"/>
<circle cx="112.3" cy="134.5" r=".43"/>
<circle cx="112.3" cy="136.3" r=".43"/>
<circle cx="112.3" cy="132.8" r=".43"/>
<circle cx="112.3" cy="131.1" r=".43"/>
<circle cx="201.9" cy="124.2" r=".43"/>
<circle cx="262.2" cy="138" r=".43"/>
<circle cx="267.3" cy="129.4" r=".43"/>
<circle cx="53.8" cy="143.1" r=".43"/>
<circle cx="133" cy="156.9" r=".43"/>
<circle cx="141.6" cy="148.3" r=".43"/>
<circle cx="162.3" cy="156.9" r=".43"/>
<circle cx="169.2" cy="156.9" r=".43"/>
<circle cx="176.1" cy="156.9" r=".43"/>
<circle cx="179.5" cy="144.9" r=".43"/>
<circle cx="179.5" cy="156.9" r=".43"/>
<circle cx="201.9" cy="144.9" r=".43"/>
<circle cx="203.6" cy="156.9" r=".43"/>
<circle cx="203.6" cy="150" r=".43"/>
<circle cx="207.1" cy="158.6" r=".43"/>
<circle cx="207.1" cy="156.9" r=".43"/>
<circle cx="207.1" cy="155.2" r=".43"/>
<circle cx="207.1" cy="151.8" r=".43"/>
<circle cx="207.1" cy="153.5" r=".43"/>
<circle cx="239.8" cy="146.6" r=".43"/>
<circle cx="239.8" cy="150" r=".43"/>
<circle cx="239.8" cy="148.3" r=".43"/>
<circle cx="241.5" cy="156.9" r=".43"/>
<circle cx="241.5" cy="153.5" r=".43"/>
<circle cx="241.5" cy="155.2" r=".43"/>
<circle cx="253.6" cy="156.9" r=".43"/>
<circle cx="253.6" cy="150" r=".43"/>
<circle cx="270.8" cy="156.9" r=".43"/>
<circle cx="33.1" cy="175.9" r=".43"/>
<circle cx="40" cy="175.9" r=".43"/>
<circle cx="46.9" cy="175.9" r=".43"/>
<circle cx="50.3" cy="175.9" r=".43"/>
<circle cx="50.3" cy="163.8" r=".43"/>
<circle cx="72.7" cy="163.8" r=".43"/>
<circle cx="74.4" cy="175.9" r=".43"/>
<circle cx="74.4" cy="169" r=".43"/>
<circle cx="77.9" cy="177.6" r=".43"/>
<circle cx="77.9" cy="175.9" r=".43"/>
<circle cx="77.9" cy="174.1" r=".43"/>
<circle cx="77.9" cy="170.7" r=".43"/>
<circle cx="77.9" cy="172.4" r=".43"/>
<circle cx="110.6" cy="169" r=".43"/>
<circle cx="110.6" cy="165.5" r=".43"/>
<circle cx="110.6" cy="167.3" r=".43"/>
<circle cx="112.3" cy="174.1" r=".43"/>
<circle cx="112.3" cy="172.4" r=".43"/>
<circle cx="112.3" cy="175.9" r=".43"/>
<circle cx="124.4" cy="175.9" r=".43"/>
<circle cx="124.4" cy="169" r=".43"/>
<circle cx="131.3" cy="179.3" r=".43"/>
<circle cx="141.6" cy="179.3" r=".43"/>
<circle cx="141.6" cy="175.9" r=".43"/>
<circle cx="260.4" cy="160.4" r=".43"/>
<circle cx="270.8" cy="160.4" r=".43"/>
</g>
<g font-size="1.9">
<text x="26.4" y="15.8">3V3</text>
<text x="162.4" y="15.8">3V3</text>
<text x="264.5" y="19.3">VCORE</text>
<text x="253.7" y="29.6">3V3</text>
<text x="264.5" y="29.6">VCORE</text>
<text x="161.2" y="31.3">VCORE</text>
<text x="247.7" y="65.8">-12V</text>
<text x="254.6" y="65.8">+12V</text>
<text x="229.6" y="77">SYSCON</text>
<text x="243.4" y="77.5">PWROK</text>
<text x="213.9" y="78.2">SYSCON</text>
<text x="273.2" y="78.2">1</text>
<text x="273.2" y="79.9">2</text>
<text x="273.2" y="81.7">3</text>
<text x="273.2" y="83.4">4</text>
<text x="22.9" y="88.2">3V3</text>
<text x="44.4" y="88.2">+12V</text>
<text x="58.2" y="88.2">-12V</text>
<text x="65.1" y="88.2">-5V</text>
<text x="273.2" y="85.1">5</text>
<text x="273.2" y="86.8">6</text>
<text x="252.8" y="91.6">-5V</text>
<text x="273.2" y="95.4">1</text>
<text x="273.2" y="97.2">2</text>
<text x="273.2" y="98.9">3</text>
<text x="273.2" y="100.6">4</text>
<text x="273.2" y="102.3">5</text>
<text x="273.2" y="104.1">6</text>
<text x="61.5" y="129.9">1</text>
<text x="61.5" y="131.6">3</text>
<text x="67.6" y="129.9">2</text>
<text x="67.6" y="131.6">4</text>
<text x="61.5" y="133.3">5</text>
<text x="61.5" y="135.1">7</text>
<text x="61.5" y="136.8">9</text>
<text x="66.5" y="136.8">10</text>
<text x="67.6" y="133.3">6</text>
<text x="67.6" y="135.1">8</text>
<text x="214.6" y="138.5">FB1</text>
<text x="214.6" y="140.2">CREF</text>
<text x="214.6" y="141.9">CSLOPE</text>
<text x="214.6" y="143.6">COSC</text>
<text x="229.1" y="138.5">FB2</text>
<text x="229.1" y="141.9">C2V</text>
<text x="229.1" y="143.6">VSS</text>
<text x="230.3" y="140.2">CP</text>
<text x="214.6" y="145.3">VDD</text>
<text x="214.6" y="147.1">VIN</text>
<text x="214.6" y="148.8">VSSP</text>
<text x="229.1" y="145.3">VHI</text>
<text x="230.3" y="147.1">LX</text>
<text x="230.3" y="148.8">LX</text>
<text x="214.6" y="150.5">VIN</text>
<text x="214.6" y="152.2">VSSP</text>
<text x="214.6" y="154">VSSP</text>
<text x="214.6" y="155.7">VSSP</text>
<text x="228" y="154">VSSP</text>
<text x="228" y="155.7">VSSP</text>
<text x="230.3" y="150.5">LX</text>
<text x="230.3" y="152.2">LX</text>
<text x="274.4" y="153.6">3V3</text>
<text x="85.4" y="157.4">FB1</text>
<text x="85.4" y="159.1">CREF</text>
<text x="85.4" y="160.8">CSLOPE</text>
<text x="100" y="157.4">FB2</text>
<text x="100" y="160.8">C2V</text>
<text x="101.1" y="159.1">CP</text>
<text x="214.6" y="157.4">VSSP</text>
<text x="214.6" y="159.1">VCC2DET</text>
<text x="214.6" y="160.8">OUTEN</text>
<text x="226.8" y="159.1">PWRGD</text>
<text x="228" y="157.4">TEST</text>
<text x="230.3" y="160.8">OT</text>
<text x="85.4" y="162.6">COSC</text>
<text x="85.4" y="164.3">VDD</text>
<text x="85.4" y="166">VIN</text>
<text x="85.4" y="167.7">VSSP</text>
<text x="100" y="162.6">VSS</text>
<text x="100" y="164.3">VHI</text>
<text x="101.1" y="166">LX</text>
<text x="101.1" y="167.7">LX</text>
<text x="85.4" y="169.5">VIN</text>
<text x="85.4" y="171.2">VSSP</text>
<text x="85.4" y="172.9">VSSP</text>
<text x="98.8" y="172.9">VSSP</text>
<text x="101.1" y="169.5">LX</text>
<text x="101.1" y="171.2">LX</text>
<text x="147.4" y="172.6">VCORE</text>
<text x="163.3" y="168.8">16V</text>
<text x="170.2" y="168.8">16V</text>
<text x="177.1" y="168.8">16V</text>
<text x="251.1" y="168.8">16V</text>
<text x="261.4" y="168.8">16V</text>
<text x="271.8" y="168.8">16V</text>
<text x="85.4" y="174.6">VSSP</text>
<text x="85.4" y="176.3">VSSP</text>
<text x="85.4" y="178.1">VCC2DET</text>
<text x="85.4" y="179.8">OUTEN</text>
<text x="97.7" y="178.1">PWRGD</text>
<text x="98.8" y="174.6">VSSP</text>
<text x="98.8" y="176.3">TEST</text>
<text x="101.1" y="179.8">OT</text>
<text x="219.3" y="182.6">Title</text>
<text x="231.3" y="182.6">PC motherboard</text>
<text x="34.1" y="187.8">16V</text>
<text x="41" y="187.8">16V</text>
<text x="47.9" y="187.8">16V</text>
<text x="121.9" y="187.8">16V</text>
<text x="132.3" y="187.8">16V</text>
<text x="142.6" y="187.8">16V</text>
<text x="219.3" y="189.5">Author</text>
<text x="219.3" y="186">Company</text>
<text x="231.3" y="189.5">PCB Elegeance</text>
<text x="219.3" y="196.4">Date: April 18, 2012</text>
<text x="219.3" y="192.9">Size</text>
<text x="226.1" y="192.9">B</text>
<text x="231.3" y="192.9">Power sheet</text>
<text x="246.6" y="196.4">08:56:00</text>
<text x="262.3" y="196.4">Sheet</text>
<text x="266.6" y="192.9">Revision</text>
<text x="270.9" y="196.4">6</text>
<text x="274.4" y="196.4">of 9</text>
<text x="277.8" y="192.9">1.0</text>
</g>
<g font-size="1.7">
<text x="42.2" y="22.8">C938</text>
<text x="142.6" y="22.6">C905</text>
<text x="149.5" y="22.6">C904</text>
<text x="156.4" y="22.6">C1070</text>
<text x="240.8" y="22.6">C1046</text>
<text x="261.1" y="22.1">100n</text>
<text x="42.2" y="25.5">100n</text>
<text x="142.6" y="25.5">10u</text>
<text x="149.5" y="25.5">10u</text>
<text x="156.4" y="25.5">10u</text>
<text x="240.8" y="25.5">100u</text>
<text x="257.9" y="24.3">C1017</text>
<text x="257.9" y="34.6">C1016</text>
<text x="261.1" y="32.4">100n</text>
<text x="35.3" y="36.5">C954</text>
<text x="35.3" y="39.3">100n</text>
<text x="42.2" y="36.5">C953</text>
<text x="42.2" y="39.3">100n</text>
<text x="49.1" y="36.5">C952</text>
<text x="49.1" y="39.3">100n</text>
<text x="56" y="36.5">C951</text>
<text x="56" y="39.3">100n</text>
<text x="62.9" y="36.5">C950</text>
<text x="62.9" y="39.3">100n</text>
<text x="69.8" y="36.5">C949</text>
<text x="69.8" y="39.3">100n</text>
<text x="76.6" y="36.5">C948</text>
<text x="76.6" y="39.3">100n</text>
<text x="83.5" y="36.5">C947</text>
<text x="83.5" y="39.3">100n</text>
<text x="90.4" y="36.5">C946</text>
<text x="90.4" y="39.3">100n</text>
<text x="97.3" y="36.5">C945</text>
<text x="97.3" y="39.3">100n</text>
<text x="111.1" y="36.5">C943</text>
<text x="111.1" y="39.3">100n</text>
<text x="118" y="36.5">C942</text>
<text x="118" y="39.3">100n</text>
<text x="124.9" y="36.5">C941</text>
<text x="124.9" y="39.3">100n</text>
<text x="131.8" y="36.5">C940</text>
<text x="131.8" y="39.3">100n</text>
<text x="142.6" y="36.4">C907</text>
<text x="142.6" y="39.3">10u</text>
<text x="149.5" y="36.4">C906</text>
<text x="149.5" y="39.3">10u</text>
<text x="156.4" y="36.4">C1071</text>
<text x="156.4" y="39.3">10u</text>
<text x="171.4" y="38.3">C1013</text>
<text x="171.4" y="41">10n</text>
<text x="178.3" y="38.3">C1011</text>
<text x="178.3" y="41">10n</text>
<text x="185.1" y="38.3">C1009</text>
<text x="185.1" y="41">10n</text>
<text x="192" y="38.3">C1007</text>
<text x="192" y="41">10n</text>
<text x="198.9" y="38.3">C1005</text>
<text x="198.9" y="41">10n</text>
<text x="205.8" y="38.3">C1003</text>
<text x="205.8" y="41">10n</text>
<text x="212.7" y="38.3">C1001</text>
<text x="212.7" y="41">10n</text>
<text x="219.6" y="38.3">C999</text>
<text x="219.6" y="41">10n</text>
<text x="226.5" y="38.3">C997</text>
<text x="226.5" y="41">10n</text>
<text x="233.4" y="38.3">C995</text>
<text x="233.4" y="41">10n</text>
<text x="257.9" y="39.8">C1015</text>
<text x="261.1" y="37.6">100n</text>
<text x="35.3" y="50.3">C969</text>
<text x="35.3" y="53.1">100n</text>
<text x="42.2" y="50.3">C968</text>
<text x="42.2" y="53.1">100n</text>
<text x="49.1" y="50.3">C967</text>
<text x="49.1" y="53.1">100n</text>
<text x="56" y="50.3">C966</text>
<text x="56" y="53.1">100n</text>
<text x="62.9" y="50.3">C965</text>
<text x="62.9" y="53.1">100n</text>
<text x="69.8" y="50.3">C964</text>
<text x="69.8" y="53.1">100n</text>
<text x="76.6" y="50.3">C963</text>
<text x="76.6" y="53.1">100n</text>
<text x="83.5" y="50.3">C962</text>
<text x="83.5" y="53.1">100n</text>
<text x="97.3" y="50.3">C960</text>
<text x="97.3" y="53.1">100n</text>
<text x="111.1" y="50.3">C958</text>
<text x="111.1" y="53.1">100n</text>
<text x="118" y="50.3">C957</text>
<text x="118" y="53.1">100n</text>
<text x="124.9" y="50.3">C956</text>
<text x="124.9" y="53.1">100n</text>
<text x="131.8" y="50.3">C955</text>
<text x="131.8" y="53.1">100n</text>
<text x="142.6" y="50.1">C909</text>
<text x="142.6" y="53.1">10u</text>
<text x="149.5" y="50.1">C908</text>
<text x="149.5" y="53.1">10u</text>
<text x="156.4" y="50.1">C1072</text>
<text x="156.4" y="53.1">10u</text>
<text x="171.4" y="52">C1014</text>
<text x="178.3" y="52">C1012</text>
<text x="185.1" y="52">C1010</text>
<text x="192" y="52">C1008</text>
<text x="198.9" y="52">C1006</text>
<text x="205.8" y="52">C1004</text>
<text x="212.7" y="52">C1002</text>
<text x="219.6" y="52">C1000</text>
<text x="226.5" y="52">C998</text>
<text x="233.4" y="52">C996</text>
<text x="171.4" y="54.8">1u</text>
<text x="178.3" y="54.8">1u</text>
<text x="185.1" y="54.8">1u</text>
<text x="192" y="54.8">1u</text>
<text x="198.9" y="54.8">1u</text>
<text x="205.8" y="54.8">1u</text>
<text x="212.7" y="54.8">1u</text>
<text x="219.6" y="54.8">1u</text>
<text x="226.5" y="54.8">1u</text>
<text x="233.4" y="54.8">1u</text>
<text x="124.9" y="64.1">C971</text>
<text x="131.8" y="64.1">C970</text>
<text x="142.6" y="63.9">C903</text>
<text x="149.5" y="63.9">C902</text>
<text x="171.9" y="65.6">C1043</text>
<text x="178.8" y="65.6">C1045</text>
<text x="185.7" y="65.6">C1044</text>
<text x="124.9" y="66.8">100n</text>
<text x="131.8" y="66.8">100n</text>
<text x="142.6" y="66.8">10u</text>
<text x="149.5" y="66.8">10u</text>
<text x="171.9" y="68.6">100u</text>
<text x="178.8" y="68.6">100u</text>
<text x="185.7" y="68.6">100u</text>
<text x="35.3" y="77.9">C924</text>
<text x="42.2" y="77.9">C923</text>
<text x="49.1" y="77.9">C922</text>
<text x="56" y="77.9">C921</text>
<text x="124.9" y="77.9">C911</text>
<text x="131.8" y="77.9">C910</text>
<text x="142.6" y="77.7">C901</text>
<text x="149.5" y="77.7">C900</text>
<text x="156.4" y="77.7">C1060</text>
<text x="163.3" y="77.7">C1059</text>
<text x="35.3" y="80.6">100n</text>
<text x="42.2" y="80.6">100n</text>
<text x="49.1" y="80.6">100n</text>
<text x="56" y="80.6">100n</text>
<text x="124.9" y="80.6">100n</text>
<text x="131.8" y="80.6">100n</text>
<text x="142.6" y="80.6">10u</text>
<text x="149.5" y="80.6">10u</text>
<text x="156.4" y="80.6">10u</text>
<text x="163.3" y="80.6">10u</text>
<text x="272.6" y="89.6">J900</text>
<text x="27.1" y="93.2">C1038</text>
<text x="30.4" y="91">100n</text>
<text x="47.9" y="94.9">C1021</text>
<text x="54.8" y="94.9">C1020</text>
<text x="61.7" y="94.9">C1019</text>
<text x="68.5" y="94.9">C1018</text>
<text x="104.7" y="93.2">C1062</text>
<text x="111.6" y="93.2">C1061</text>
<text x="118.5" y="93.2">C1064</text>
<text x="125.4" y="93.2">C1063</text>
<text x="134" y="93.2">C1066</text>
<text x="140.9" y="93.2">C1065</text>
<text x="147.8" y="93.2">C1068</text>
<text x="154.7" y="93.2">C1067</text>
<text x="272.6" y="91.3">CON6</text>
<text x="27.1" y="98.4">C1037</text>
<text x="30.4" y="101.3">100n</text>
<text x="30.4" y="96.1">100n</text>
<text x="47.9" y="97.8">10u</text>
<text x="54.8" y="97.8">10u</text>
<text x="61.5" y="97.7">10u</text>
<text x="68.4" y="97.7">10u</text>
<text x="104.7" y="96.1">10u</text>
<text x="111.6" y="96.1">10u</text>
<text x="118.5" y="96.1">10u</text>
<text x="125.4" y="96.1">10u</text>
<text x="134" y="96.1">10u</text>
<text x="140.9" y="96.1">10u</text>
<text x="147.8" y="96.1">10u</text>
<text x="154.7" y="96.1">10u</text>
<text x="27.1" y="103.5">C1036</text>
<text x="30.4" y="106.5">100n</text>
<text x="272.6" y="106.8">J901</text>
<text x="27.1" y="113.9">C1034</text>
<text x="27.1" y="108.7">C1035</text>
<text x="30.4" y="111.6">100n</text>
<text x="272.6" y="108.5">CON6</text>
<text x="27.1" y="119">C1033</text>
<text x="30.4" y="116.8">100n</text>
<text x="211.3" y="124.9">220R</text>
<text x="217.3" y="124">R908</text>
<text x="223.4" y="124.9">10R</text>
<text x="229.4" y="124">R907</text>
<text x="266.6" y="120.6">D902</text>
<text x="269.1" y="125.8">BAV99</text>
<text x="77" y="130.1">180R</text>
<text x="77" y="131.8">220R</text>
<text x="83" y="129.2">R910</text>
<text x="83" y="130.9">R916</text>
<text x="89" y="130.1">75R</text>
<text x="89" y="131.8">10R</text>
<text x="95.1" y="129.2">R909</text>
<text x="95.1" y="130.9">R915</text>
<text x="182.3" y="127.6">R905</text>
<text x="251.1" y="128.8">1u</text>
<text x="270.1" y="130.9">D904</text>
<text x="77" y="136.9">180R</text>
<text x="77" y="135.2">180R</text>
<text x="77" y="133.5">220R</text>
<text x="83" y="136.1">R911</text>
<text x="83" y="134.4">R912</text>
<text x="83" y="132.6">R914</text>
<text x="89" y="135.2">10R</text>
<text x="95.1" y="134.4">R913</text>
<text x="183.4" y="133.7" transform="rotate(-90 183.4 133.7)">100R</text>
<text x="210.6" y="137.8">1</text>
<text x="214.1" y="134.4">U901</text>
<text x="234.3" y="137.8">28</text>
<text x="252.2" y="132.3">C1039</text>
<text x="258.7" y="137.8">R906</text>
<text x="272.5" y="136.1">BAV99</text>
<text x="60.8" y="139.5">JP900</text>
<text x="60.8" y="141.3">HEADER_5X2</text>
<text x="140.9" y="139.5">D901</text>
<text x="210.6" y="139.5">2</text>
<text x="210.6" y="141.3">3</text>
<text x="210.6" y="143">4</text>
<text x="234.3" y="139.5">27</text>
<text x="234.3" y="141.3">26</text>
<text x="234.3" y="143">25</text>
<text x="252.7" y="138.7">100R</text>
<text x="261.5" y="143">D903</text>
<text x="271.3" y="139.9">C1031</text>
<text x="271.3" y="142.6">1u</text>
<text x="53.1" y="146.6">R901</text>
<text x="122" y="147.8">1u</text>
<text x="140.9" y="149.9">D905</text>
<text x="143.3" y="144.7">BAV99</text>
<text x="178.8" y="146.6">R904</text>
<text x="210.6" y="144.7">5</text>
<text x="210.6" y="146.4">6</text>
<text x="210.6" y="148.1">7</text>
<text x="210.6" y="149.9">8</text>
<text x="234.3" y="144.7">24</text>
<text x="234.3" y="146.4">23</text>
<text x="234.3" y="148.1">22</text>
<text x="234.3" y="149.9">21</text>
<text x="245.8" y="145.6">22R</text>
<text x="251.8" y="144.7">R903</text>
<text x="263.9" y="148.1">BAV99</text>
<text x="54.3" y="152.7" transform="rotate(-90 54.3 152.7)">100R</text>
<text x="84.9" y="153.3">U900</text>
<text x="123" y="151.2">C1040</text>
<text x="143.3" y="155">BAV99</text>
<text x="180" y="152.7" transform="rotate(-90 180 152.7)">10R</text>
<text x="210.6" y="151.6">9</text>
<text x="210.6" y="153.3">10</text>
<text x="210.6" y="155">11</text>
<text x="234.3" y="151.6">20</text>
<text x="234.3" y="153.3">19</text>
<text x="234.3" y="155">18</text>
<text x="254" y="151.9">C1042</text>
<text x="254" y="154.7">100n</text>
<text x="262.3" y="155">L900</text>
<text x="81.5" y="156.8">1</text>
<text x="81.5" y="158.5">2</text>
<text x="81.5" y="160.2">3</text>
<text x="81.5" y="161.9">4</text>
<text x="105.1" y="156.8">28</text>
<text x="105.1" y="158.5">27</text>
<text x="105.1" y="160.2">26</text>
<text x="105.1" y="161.9">25</text>
<text x="123.5" y="157.6">100R</text>
<text x="129.5" y="156.8">R902</text>
<text x="132.3" y="161.9">D900</text>
<text x="142.1" y="158.8">C1026</text>
<text x="142.1" y="161.6">1u</text>
<text x="210.6" y="156.8">12</text>
<text x="210.6" y="158.5">13</text>
<text x="210.6" y="160.2">14</text>
<text x="234.3" y="156.8">17</text>
<text x="234.3" y="158.5">16</text>
<text x="234.3" y="160.2">15</text>
<text x="260.6" y="158.5">2.5uH</text>
<text x="49.6" y="165.5">R917</text>
<text x="81.5" y="163.6">5</text>
<text x="81.5" y="165.4">6</text>
<text x="81.5" y="167.1">7</text>
<text x="105.1" y="163.6">24</text>
<text x="105.1" y="165.4">23</text>
<text x="105.1" y="167.1">22</text>
<text x="116.6" y="164.5">22R</text>
<text x="122.6" y="163.6">R900</text>
<text x="134.7" y="167.1">BAV99</text>
<text x="163.3" y="163.8">C1050</text>
<text x="163.3" y="166.7">330u</text>
<text x="170.2" y="163.8">C1051</text>
<text x="170.2" y="166.7">330u</text>
<text x="177" y="163.8">C1052</text>
<text x="177" y="166.7">330u</text>
<text x="186.9" y="164">C1027</text>
<text x="186.9" y="166.7">100n</text>
<text x="192" y="164">C1028</text>
<text x="192" y="166.7">100p</text>
<text x="197.2" y="164">C1029</text>
<text x="197.2" y="166.7">220p</text>
<text x="202.4" y="164">C1030</text>
<text x="202.4" y="166.7">100n</text>
<text x="214.1" y="165.4">EL7556C</text>
<text x="251.1" y="163.8">C1058</text>
<text x="251.1" y="166.7">330u</text>
<text x="261.4" y="163.8">C1057</text>
<text x="261.4" y="166.7">330u</text>
<text x="271.8" y="163.8">C1056</text>
<text x="271.8" y="166.7">330u</text>
<text x="50.8" y="171.6" transform="rotate(-90 50.8 171.6)">10R</text>
<text x="81.5" y="168.8">8</text>
<text x="81.5" y="170.5">9</text>
<text x="81.5" y="172.3">10</text>
<text x="81.5" y="174">11</text>
<text x="105.1" y="168.8">21</text>
<text x="105.1" y="170.5">20</text>
<text x="105.1" y="172.3">19</text>
<text x="105.1" y="174">18</text>
<text x="124.9" y="170.9">C1041</text>
<text x="124.9" y="173.6">100n</text>
<text x="133.1" y="174">L901</text>
<text x="81.5" y="175.7">12</text>
<text x="81.5" y="177.4">13</text>
<text x="81.5" y="179.1">14</text>
<text x="105.1" y="175.7">17</text>
<text x="105.1" y="177.4">16</text>
<text x="105.1" y="179.1">15</text>
<text x="131.4" y="177.4">2.5uH</text>
<text x="34.1" y="182.8">C1047</text>
<text x="34.1" y="185.7">330u</text>
<text x="41" y="182.8">C1048</text>
<text x="41" y="185.7">330u</text>
<text x="47.9" y="182.8">C1049</text>
<text x="47.9" y="185.7">330u</text>
<text x="57.7" y="182.9">C1022</text>
<text x="57.7" y="185.7">100n</text>
<text x="62.9" y="182.9">C1023</text>
<text x="62.9" y="185.7">100p</text>
<text x="68" y="182.9">C1024</text>
<text x="68" y="185.7">220p</text>
<text x="73.2" y="182.9">C1025</text>
<text x="73.2" y="185.7">100n</text>
<text x="84.9" y="184.3">EL7556C</text>
<text x="121.9" y="182.8">C1055</text>
<text x="121.9" y="185.7">330u</text>
<text x="132.3" y="182.8">C1054</text>
<text x="132.3" y="185.7">330u</text>
<text x="142.6" y="182.8">C1053</text>
<text x="142.6" y="185.7">330u</text>
<text x="150.7" y="182.9">C1073</text>
<text x="150.7" y="185.7">100n</text>
</g>
</svg>
